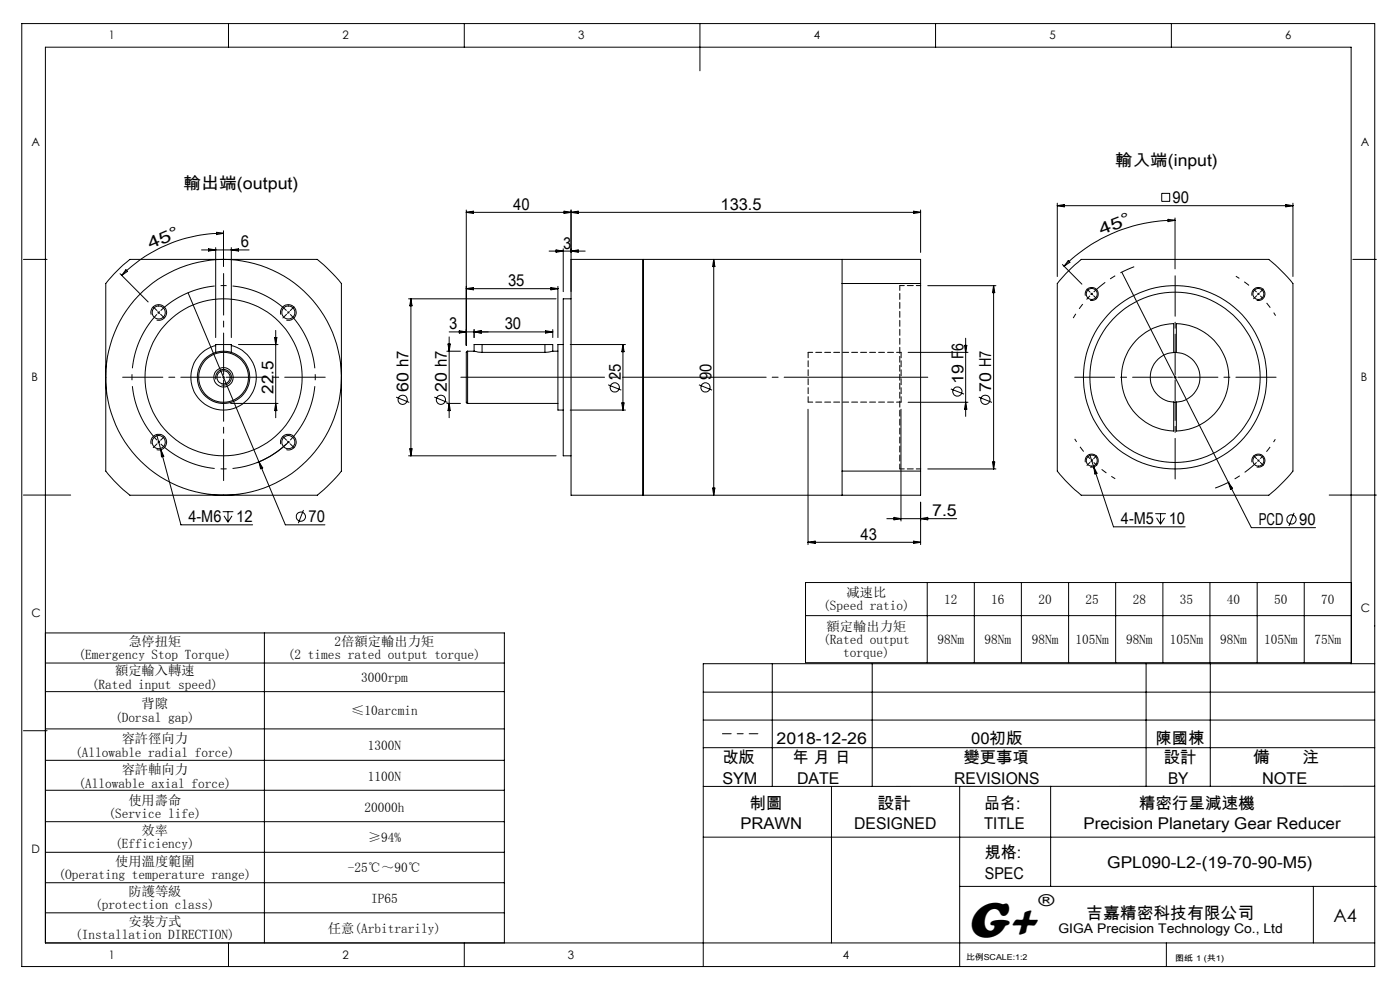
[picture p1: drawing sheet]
<svg xmlns="http://www.w3.org/2000/svg" width="297mm" height="210mm" viewBox="0 0 297 210" stroke-linecap="round" stroke-linejoin="round" font-family="sans-serif">
<g fill="none" stroke="#000" stroke-width=".21">
<path d="M4.6 5h287v200h-287zM48.5 5v5M98.5 5v5M148.5 5v10M198.5 5v5M248.5 5v5M5 55h5M24.2 58.1l3.4-3.1h39.7a37.5 37.5 0 0 1 5.1 5.1v39.8a37.5 37.5 0 0 1-5.1 5.1h-39.7a32.9 32.9 0 0 1-5.2-5.1v-39.8zM25.5 58.1l5.9 6M26.7 57.2l.4 .4-1.3 .8zM42.8 53h10M44.2 52.8l1.6 .2-1.6 .3z"/>
<path d="M45.8 52.5v19.1M45.9 49.3l1.5 .2-1.5 .3zM47.4 49.5a30.7 30.7 0 0 0-21.6 8.9M47.4 49v7.5M49.1 52.5v19.1M49.1 53l1.5-.2v.5zM98.9 45h96.4M98.9 44.5v28.8M98.9 45l1.5-.2v.5zM116.5 53.3h7.6M118 53l1.5 .3-1.5 .2zM119.5 52.8v9.1"/>
<path d="M119.7 44.8l1.4 .2-1.4 .3zM121.1 44.5v17.4M121.1 45l1.6-.2v.5zM121.1 53.3l1.6-.3v.5zM136.4 55v50M151.4 55v50M151.4 55l.3 1.5h-.5zM178.6 55v5.1M193.8 44.8l1.5 .2-1.5 .3zM195.3 44.5v9M224.3 43.1v15.6M224.3 43.6h50"/>
<path d="M224.3 43.6l1.5-.2v.5zM225.4 56.1l4.1 4.2M226.1 58.1l3.3-3.1h39.8a37.5 37.5 0 0 1 5.1 5.1v39.8a37.5 37.5 0 0 1-5.1 5.1h-39.8a34.8 34.8 0 0 1-5.1-5.1v-39.8zM226.6 55.3l.4 .3-1.3 .9zM238 57.7l22.6 44.6M246.5 41h1.6v1.7h-1.6zM247.8 46.5l1.5 .2-1.5 .3zM249.3 46.7a33.4 33.4 0 0 0-23.6 9.8M249.3 46.2v10.8M272.8 43.4l1.5 .2-1.5 .3zM274.3 43.1v15.6M287 55h5"/>
<path d="M32.1 66.7a1.67 1.67 0 0 1 1.4-2.1 1.67 1.67 0 0 1 1.8 1.8 1.67 1.67 0 0 1-2.1 1.5M33.5 66.1l.4 .4M33.9 66.1l-.4 .4M39.9 62.1l15 35.9M45.8 74.7v-1.6h3.3v1.6M45.8 73.3a6.9 6.9 0 0 0-4.1 10.7 6.9 6.9 0 0 0 11.4 0 6.9 6.9 0 0 0-4-10.7M50.6 73.1h8.4M58.2 71.6h.5l-.2 1.5zM58.5 70.1v18.5M59.5 66.7a1.67 1.67 0 0 1 1.5-2.1 1.67 1.67 0 0 1 1.8 1.8 1.67 1.67 0 0 1-2.1 1.5M86.7 63.4h31.3M87.2 63.4v33.3"/>
<path d="M87.2 63.4l.2 1.5h-.5zM94.8 74.5h2.9M95 73h.5l-.2 1.5zM95.3 70.4h22M95.3 71.5v17.1M97.4 70.2l1.5 .2-1.5 .3zM98.9 61.2l1.5-.2v.5zM98.9 61.2h19.5M99.2 74.5l-.3 .2v10.7l.3 .2M99.2 74.5v11.1M99.2 74.5h1.4M100.6 69.9v1.7"/>
<path d="M100.6 70.4l1.5-.2v.5zM100.6 74.5l1.7 .2M102.3 73.1h-1.7v1.4M102.3 73.1h13.3M102.3 74.7h13.3M102.3 73.1v1.6M115.6 73.1h1.7v1.4M115.6 73.1v1.6M115.7 70.2l1.6 .2-1.6 .3zM116.9 61l1.5 .2-1.5 .3zM117.3 74.5l-1.7 .2M117.3 69.9v1.7"/>
<path d="M117.3 74.5h1.1M118.4 60.7v10.9M119.5 73.1h-1.1v13.9h1.1M121 73.1h11.7M121.1 63.4h-1.6v33.3h1.6M132.2 73.1v13.9M132.2 73.1l.2 1.5h-.5zM178.6 60.1h16.7M178.6 60.1v39.8M192.7 74.7h12.7M195.3 60.1v-5.1h-74.2v50h74.2v-5.1M195.3 60.1v39.8"/>
<path d="M196.8 60.6h14.5M204.6 73.3h.5l-.2 1.4zM204.9 71.7v16.6M210.8 60.6v38.9M210.8 60.6l.2 1.5h-.5zM230.3 62.7a1.39 1.39 0 0 1 1.2-1.7 1.39 1.39 0 0 1 1.5 1.5 1.39 1.39 0 0 1-1.8 1.2M231.4 62.2l.2 .2M231.6 62.4l-.2 .2M231.6 62.4l.2 .1M231.8 62.2l-.2 .2M249 74.8a5.3 5.3 0 0 0-5 5.2 5.3 5.3 0 0 0 5 5.3M249 74.8v-6.2a11.4 11.4 0 0 0-11.1 11.4 11.4 11.4 0 0 0 11.1 11.4v-6.1"/>
<path d="M249 74.8h.6M249.6 74.8a5.3 5.3 0 0 1 5 5.2 5.3 5.3 0 0 1-5 5.3M249.6 74.8v-6.2a11.4 11.4 0 0 1 11.1 11.4 11.4 11.4 0 0 1-11.1 11.4v-6.1M265.6 62.7a1.39 1.39 0 0 1 1.2-1.7 1.39 1.39 0 0 1 1.5 1.5 1.39 1.39 0 0 1-1.7 1.2M32.1 94.2a1.66 1.66 0 0 1 1.4-2.1 1.66 1.66 0 0 1 1.8 1.8 1.66 1.66 0 0 1-2.1 1.5M33.2 92.2l.9 3.2M34.1 95.4l4.3 15.9h15.2M34.1 95.4l.6 1.4-.4 .1zM45.8 80.5a1.67 1.67 0 0 1 1.5-2.1 1.67 1.67 0 0 1 1.8 1.8 1.67 1.67 0 0 1-2.1 1.5M47.2 85.6h.2M48.9 85.6h10.1M54.9 98l5.6 13.3h8.4"/>
<path d="M54.9 98l.8 1.3-.4 .1zM58.5 85.6l.2 1.5h-.5zM59.5 94.2a1.65 1.65 0 0 1 1.5-2.1 1.65 1.65 0 0 1 1.8 1.8 1.65 1.65 0 0 1-2.1 1.5M61.3 93.7a19.5 19.5 0 0 1-6.8 4.5M84 84.2l2.8 1.2M86.7 96.7h31.3M86.9 95.2h.5l-.2 1.5zM92.1 84.2l2.8 1.2M94.8 85.6h2.9M95.3 85.6l.2 1.5h-.5zM99.2 85.6h19.2M121 87h11.7"/>
<path d="M129 81.6l2.8 1.2M131.9 85.5h.5l-.2 1.5zM148.3 81.6l2.8 1.2M171.4 86.8v28.7M178.6 99.9v5.1M178.6 99.9h16.7M191.1 86.8v23.7M192.7 85.3h12.7M196.8 99.5h14.5M201.7 82.5l2.8 1.1M204.9 85.3l.2 1.5h-.5zM207.6 84.2l2.8 1.2"/>
<path d="M210.5 98h.5l-.2 1.5zM230.3 98.1a1.38 1.38 0 0 1 1.2-1.8 1.38 1.38 0 0 1 1.5 1.5 1.38 1.38 0 0 1-1.8 1.3M231.2 96.4l.8 2.7M232 99.1l4.2 12.7h15.2M232 99.1l.7 1.3-.4 .1zM249 85.3h.6M265.6 98.1a1.38 1.38 0 0 1 1.2-1.8 1.38 1.38 0 0 1 1.5 1.5 1.38 1.38 0 0 1-1.7 1.3M5 105h10M47.2 108.5h2.3M47.5 109.4l.9 1.4M48.4 108.5v2.3M49.2 109.4l-.8 1.4"/>
<path d="M64.4 108.2l-1.1 2.8M151.2 103.5h.5l-.3 1.5zM171.4 115h23.9M171.4 115l1.5-.2v.5zM188.1 110h14.9M189.7 109.7l1.4 .3-1.4 .3zM193.8 114.8l1.5 .2-1.5 .3zM195.3 106.5v9M195.3 110l1.5-.3v.6zM245.1 109h2.2M245.4 109.8l.8 1.4M246.2 109v2.2"/>
<path d="M247.1 109.8l-.9 1.4M260.6 102.3l4.9 9.6h13.6M260.6 102.3l.9 1.3-.4 .2zM274.5 108.8l-1.1 2.8M282 105h10M9.6 134.3h97.4v65.7M56.1 134.3v65.7M170.9 123.6h115.8v17h-115.8zM170.9 130.6h115.8M196.7 123.6v17M206.7 123.6v17M216.7 123.6v17"/>
<path d="M226.7 123.6v17M236.7 123.6v17M246.7 123.6v17M256.7 123.6v17M266.7 123.6v17M276.7 123.6v17M5 155h5M9.6 140.6h97.4M9.6 146.7h97.4M9.6 154.6h97.4M149.2 152.7h142.4M149.2 146.8h142.4"/>
<path d="M149.2 158.6h142.4M163.8 140.8v26M185 140.8v26M243.1 140.8v26M256.8 140.8v26M286.6 140.8v-130.8h-277v190h282M291.6 140.8h-142.4v64.2M9.6 161.3h97.4M9.6 167.6h97.4M9.6 174.3h97.4M149.2 177.6h142.4M176.4 166.8v33.2"/>
<path d="M203.6 166.8v38.2M222.9 166.8v21.2M291.6 166.8h-142.4M9.6 180.8h97.4M9.6 187.2h97.4M9.6 193.6h97.4M203.6 188h88.4M278.6 188v12M48.5 200v5M98.5 200v5M247.4 200v5"/>
<circle cx="33.7" cy="66.3" r="1.4"/>
<circle cx="61.2" cy="66.3" r="1.39"/>
<circle cx="231.6" cy="62.4" r="1.16"/>
<circle cx="267" cy="62.4" r="1.16"/>
<circle cx="33.7" cy="93.8" r="1.4"/>
<circle cx="47.4" cy="80" r="5.6"/>
<circle cx="47.4" cy="80" r="16.7"/>
<circle cx="47.4" cy="80" r="25"/>
<circle cx="47.4" cy="80" r="2.04"/>
<circle cx="47.4" cy="80" r="5.3"/>
<circle cx="47.4" cy="80" r="1.39"/>
<circle cx="61.2" cy="93.8" r="1.39"/>
<circle cx="85.4" cy="84.8" r=".98"/>
<circle cx="93.5" cy="84.8" r=".98"/>
<circle cx="130.4" cy="82.2" r=".98"/>
<circle cx="149.7" cy="82.2" r=".98"/>
<circle cx="203.1" cy="83.1" r=".98"/>
<circle cx="209" cy="84.8" r=".98"/>
<circle cx="231.6" cy="97.7" r="1.16"/>
<circle cx="249.3" cy="80" r="19.4"/>
<circle cx="249.3" cy="80" r="18.1"/>
<circle cx="267" cy="97.7" r="1.16"/>
<circle cx="63.8" cy="109.6" r=".98"/>
<circle cx="274" cy="110.2" r=".98"/>
</g>
<path d="M231.2 62.7a25 25 0 0 0-3.5 4.8" fill="none" stroke="#000" stroke-width=".21" stroke-dasharray="30.5 1.3 1.3 1.3" stroke-dashoffset="29.4" stroke-linecap="butt"/>
<path d="M232 62a25 25 0 0 1 8.6-5.4" fill="none" stroke="#000" stroke-width=".21" stroke-dasharray="30.5 1.3 1.3 1.3" stroke-dashoffset="27.3" stroke-linecap="butt"/>
<path d="M61.2 66.3l-.2-.2M61.2 66.3l.2 .2M267 62.3l-.2-.2M267 62.3l.2 .2M33.7 93.8l.2 .2M33.7 93.8l-.2-.2M61.2 93.8l.2-.2M61.2 93.8l-.2 .2M231.6 97.7l.2 .2M231.6 97.7l-.2-.2M267 97.7l.2-.2M267 97.7l-.2 .2" fill="none" stroke="#000" stroke-width=".21" stroke-dasharray="30.5 1.3 1.3 1.3" stroke-linecap="butt"/>
<path d="M266.6 62l-2.1-1.8-2.3-1.6" fill="none" stroke="#000" stroke-width=".21" stroke-dasharray="30.5 1.3 1.3 1.3" stroke-dashoffset="29.6" stroke-linecap="butt"/>
<path d="M267.4 62.7l1.7 2.1 1.5 2.2M231.2 97.3l-1.7-2-1.5-2.2" fill="none" stroke="#000" stroke-width=".21" stroke-dasharray="30.5 1.3 1.3 1.3" stroke-dashoffset="29.7" stroke-linecap="butt"/>
<path d="M267.4 97.3l1.7-2 1.5-2.1" fill="none" stroke="#000" stroke-width=".21" stroke-dasharray="30.5 1.3 1.3 1.3" stroke-dashoffset="29.8" stroke-linecap="butt"/>
<path d="M266.6 98.1a25 25 0 0 1-8.8 5.4" fill="none" stroke="#000" stroke-width=".21" stroke-dasharray="30.5 1.3 1.3 1.3" stroke-dashoffset="27.2" stroke-linecap="butt"/>
<path d="M232 98.1a25 25 0 0 0 4.6 3.5" fill="none" stroke="#000" stroke-width=".21" stroke-dasharray="30.5 1.3 1.3 1.3" stroke-dashoffset="29.5" stroke-linecap="butt"/>
<path d="M33.3 66.7a19.4 19.4 0 0 0 0 26.7M60.8 65.9a19.4 19.4 0 0 0-26.7 0M34.1 94.2a19.4 19.4 0 0 0 26.7 0M61.6 93.4a19.4 19.4 0 0 0 0-26.7" fill="none" stroke="#000" stroke-width=".21" stroke-dasharray="30.5 1.3 1.3 1.3" stroke-dashoffset="17.7" stroke-linecap="butt"/>
<path d="M97.4 80h99.8" fill="none" stroke="#000" stroke-width=".21" stroke-dasharray="30.5 1.3 1.3 1.3" stroke-dashoffset="-.4"/>
<path d="M153.3 155.6h7.5" fill="none" stroke="#000" stroke-width=".21" stroke-dasharray="30.5 1.3 1.3 1.3" stroke-dashoffset="28.6"/>
<path d="M191.2 74.7h-19.8M195.3 60.6h-4.4M171.4 85.3h19.8M190.9 99.5h4.4" fill="none" stroke="#000" stroke-width=".21" stroke-dasharray="1.3 .6" stroke-dashoffset=".3"/>
<path d="M190.9 99.5v-38.9" fill="none" stroke="#000" stroke-width=".21" stroke-dasharray="1.3 .6" stroke-dashoffset=".2"/>
<path d="M171.4 85.3v-10.6M191.2 85.3v-10.6" fill="none" stroke="#000" stroke-width=".21" stroke-dasharray="1.3 .6" stroke-dashoffset=".1"/>
<g fill="none" stroke="#000" stroke-width=".21" stroke-dasharray="30.5 1.3 1.3 1.3">
<path d="M33.3 65.9l-.8-.8M34.1 66.7l.8 .7M60.8 66.7l-.8 .7M61.2 66.3l.2-.2M61.2 66.3l-.2 .2M61.6 65.9l.8-.8M231.2 61.9l-.6-.6M232 62.7l.6 .7M266.6 62.7l-.6 .7M267 62.3l.2-.2M267 62.3l-.2 .2M267.4 61.9l.6-.6"/>
<path d="M33.3 94.2l-.8 .7M33.7 93.8l-.2 .2M33.7 93.8l.2-.2M34.1 93.4l.8-.8M47.4 80v-.3M47.4 80h-.2M47.4 80v.3M47.4 80h.3M60.8 93.4l-.8-.8M61.2 93.8l.2 .2M61.2 93.8l-.2-.2M61.6 94.2l.8 .7"/>
<path d="M231.2 98.1l-.6 .6M231.6 97.7l-.2 .2M231.6 97.7l.2-.2M232 97.3l.6-.6M249.3 80v-.3M249.3 80h-.3M249.3 80v.3M249.3 80h.3M266.6 97.3l-.6-.6M267 97.7l.2 .2M267 97.7l-.2-.2M267.4 98.1l.6 .6"/>
</g>
<path d="M249.3 79.5v-21M46.9 80h-20.9M48 80h21M249.3 80.6v21" fill="none" stroke="#000" stroke-width=".21" stroke-dasharray="30.5 1.3 1.3 1.3" stroke-dashoffset="21.9"/>
<path d="M248.7 80h-20.7M249.9 80h20.8" fill="none" stroke="#000" stroke-width=".21" stroke-dasharray="30.5 1.3 1.3 1.3" stroke-dashoffset="22"/>
<path d="M47.4 79.5v-21.5M47.4 80.6v21.3" fill="none" stroke="#000" stroke-width=".21" stroke-dasharray="30.5 1.3 1.3 1.3" stroke-dashoffset="21.7"/>
<text font-size="11" x="205.1" y="198.7">G+</text>
<text font-size="3.9" x="282.9" y="195.5">A4</text>
<g font-size="3.5">
<text x="236.6" y="35.3">輸入端(input)</text>
<text x="38.9" y="40.1">輸出端(output)</text>
<text x="108.9" y="44.5">40</text>
<text x="152.9" y="44.5">133.5</text>
<text x="248.7" y="43.1">90</text>
<text x="31.9" y="52.9" transform="rotate(-23 31.9 52.9)">4 5 °</text>
<text x="51.1" y="52.5">6</text>
<text x="119.5" y="52.8">3</text>
<text x="233.7" y="49.9" transform="rotate(-21 233.7 49.9)">4 5 °</text>
<text x="107.8" y="60.7">35</text>
<text x="95.3" y="69.9">3</text>
<text x="107.1" y="69.9">30</text>
<text x="58" y="83.5" transform="rotate(-90 58 83.5)">22.5</text>
<text x="86.7" y="83.2" transform="rotate(-90 86.7 83.2)">60 h7</text>
<text x="94.8" y="83.2" transform="rotate(-90 94.8 83.2)">20 h7</text>
<text x="131.7" y="80.6" transform="rotate(-90 131.7 80.6)">25</text>
<text x="150.9" y="80.6" transform="rotate(-90 150.9 80.6)">90</text>
<text x="204.4" y="81.4" transform="rotate(-90 204.4 81.4)">19 F6</text>
<text x="210.3" y="83.2" transform="rotate(-90 210.3 83.2)">70 H7</text>
<text x="40" y="110.8">4-M6</text>
<text x="50.1" y="110.8">12</text>
<text x="65.5" y="110.8">70</text>
<text x="197.7" y="109.5">7.5</text>
<text x="237.8" y="111.2">4-M5</text>
<text x="247.9" y="111.2">10</text>
<text x="267.1" y="111.4">PCD</text>
<text x="275.6" y="111.4">90</text>
<text x="182.6" y="114.5">43</text>
<text x="220.3" y="192.2">®</text>
<text x="230.5" y="194.8">吉嘉精密科技有限公司</text>
</g>
<g font-size="3.4">
<text x="153.2" y="161.9">改版</text>
<text x="164.8" y="157.8">2018-12-26</text>
<text x="168.1" y="161.9">年 月 日</text>
<text x="204.4" y="161.9">變更事項</text>
<text x="206" y="157.8">00初版</text>
<text x="245.2" y="157.8">陳國棟</text>
<text x="246.9" y="161.9">設計</text>
<text x="265.8" y="161.9">備</text>
<text x="276.3" y="161.9">注</text>
<text x="153.2" y="166.2">SYM</text>
<text x="169.1" y="166.2">DATE</text>
<text x="202.4" y="166.2">REVISIONS</text>
<text x="247.8" y="166.2">BY</text>
<text x="267.8" y="166.2">NOTE</text>
<text x="159" y="171.6">制圖</text>
<text x="186.1" y="171.6">設計</text>
<text x="208.8" y="171.6">品名:</text>
<text x="241.6" y="171.6">精密行星減速機</text>
<text x="157.1" y="175.9">PRAWN</text>
<text x="181.2" y="175.9">DESIGNED</text>
<text x="208.8" y="175.9">TITLE</text>
<text x="229.8" y="175.9">Precision Planetary Gear Reducer</text>
<text x="208.9" y="182.1">規格:</text>
<text x="234.9" y="184.1">GPL090-L2-(19-70-90-M5)</text>
<text x="208.9" y="186.4">SPEC</text>
</g>
<g font-size="2.8">
<text x="174.6" y="129.5">(Speed ratio)</text>
<text x="179.6" y="126.7">减速比</text>
<text x="200.3" y="128.1">12</text>
<text x="210.3" y="128.1">16</text>
<text x="220.3" y="128.1">20</text>
<text x="230.3" y="128.1">25</text>
<text x="240.3" y="128.1">28</text>
<text x="250.3" y="128.1">35</text>
<text x="260.3" y="128.1">40</text>
<text x="270.3" y="128.1">50</text>
<text x="280.3" y="128.1">70</text>
<text x="27.2" y="137">急停扭矩</text>
<text x="71" y="137">2倍額定輸出力矩</text>
<text x="174.6" y="136.6">(Rated output</text>
<text x="175.3" y="133.8">額定輸出力矩</text>
<text x="198.9" y="136.6">98Nm</text>
<text x="208.9" y="136.6">98Nm</text>
<text x="218.9" y="136.6">98Nm</text>
<text x="228.2" y="136.6">105Nm</text>
<text x="238.9" y="136.6">98Nm</text>
<text x="248.2" y="136.6">105Nm</text>
<text x="258.9" y="136.6">98Nm</text>
<text x="268.2" y="136.6">105Nm</text>
<text x="278.9" y="136.6">75Nm</text>
<text x="16.6" y="139.8">(Emergency Stop Torque)</text>
<text x="24.4" y="143.3">額定輸入轉速</text>
<text x="61.1" y="139.8">(2 times rated output torque)</text>
<text x="178.9" y="139.4">torque)</text>
<text x="19.5" y="146.1">(Rated input speed)</text>
<text x="76.6" y="144.7">3000rpm</text>
<text x="24.4" y="153.1">(Dorsal gap)</text>
<text x="30" y="150.2">背隙</text>
<text x="74.5" y="151.7">≤10arcmin</text>
<text x="15.9" y="160.5">(Allowable radial force)</text>
<text x="25.8" y="157.7">容許徑向力</text>
<text x="78" y="159.1">1300N</text>
<text x="16.6" y="167">(Allowable axial force)</text>
<text x="25.8" y="164.2">容許軸向力</text>
<text x="78" y="165.6">1100N</text>
<text x="23" y="173.6">(Service life)</text>
<text x="27.2" y="170.7">使用壽命</text>
<text x="77.3" y="172.2">20000h</text>
<text x="24.4" y="180">(Efficiency)</text>
<text x="30" y="177.1">效率</text>
<text x="78" y="178.5">≥94%</text>
<text x="24.4" y="183.6">使用溫度範圍</text>
<text x="73.8" y="185">-25℃～90℃</text>
<text x="12.4" y="186.4">(Operating temperature range)</text>
<text x="27.2" y="190">防護等級</text>
<text x="78.7" y="191.4">IP65</text>
<text x="20.2" y="192.9">(protection class)</text>
<text x="27.2" y="196.4">安裝方式</text>
<text x="69.6" y="197.8">任意(Arbitrarily)</text>
<text x="224.5" y="197.8">GIGA Precision Technology Co., Ltd</text>
<text x="16" y="199.2">(Installation DIRECTION)</text>
</g>
<g font-size="2.5">
<text x="23.1" y="8.4">1</text>
<text x="72.7" y="8.4">2</text>
<text x="122.7" y="8.4">3</text>
<text x="172.7" y="8.4">4</text>
<text x="222.7" y="8.4">5</text>
<text x="272.7" y="8.4">6</text>
<text x="6.7" y="30.9">A</text>
<text x="288.7" y="30.9">A</text>
<text x="6.7" y="80.9">B</text>
<text x="288.7" y="80.9">B</text>
<text x="6.7" y="130.9">C</text>
<text x="288.7" y="129.9">C</text>
<text x="6.7" y="180.9">D</text>
<text x="23.1" y="203.4">1</text>
<text x="72.7" y="203.4">2</text>
<text x="120.5" y="203.4">3</text>
<text x="178.8" y="203.4">4</text>
</g>
<g font-size="1.7">
<text x="204.9" y="203.7">比例SCALE:1:2</text>
<text x="249.3" y="203.8">图纸 1 (共1)</text>
</g>
</svg>
